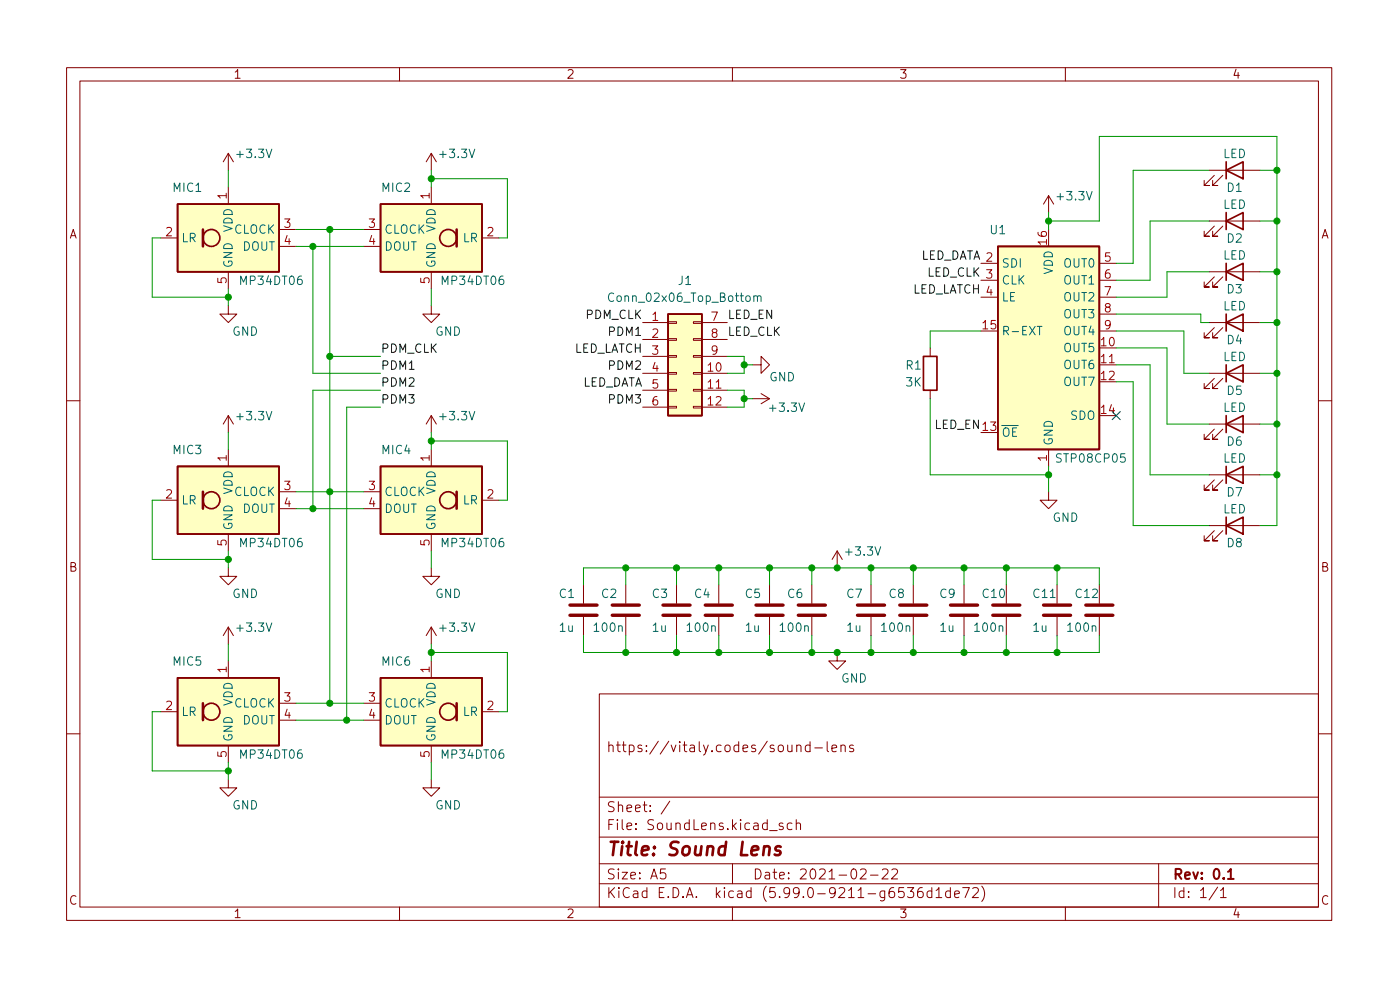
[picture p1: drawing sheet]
<svg xmlns="http://www.w3.org/2000/svg" width="210mm" height="148mm" viewBox="0 0 210 148" stroke-linecap="round" stroke-linejoin="round" font-family="sans-serif">
<g fill="none" stroke="#840000" stroke-width=".15">
<path d="M10 10.2h190v128h-190zM12 12.2h186v124h-186zM60 10.2v2M110 10.2v2M160 10.2v2M24.1 35.7h2.6M34.3 23v2.6M34.3 28.1v2.5M34.3 23l-.8 1.3M34.3 23l.8 1.3M41.9 37h2.5M41.9 34.5h2.5"/>
<path d="M54.6 37h2.5M54.6 34.5h2.5M64.8 23v2.6M64.8 28.1v2.5M64.8 23l-.8 1.3M64.8 23l.7 1.3M72.4 35.7h2.5M147.3 39.5h2.6M157.5 29.4l-.8 1.2M157.5 29.4v2.5M157.5 29.4l.7 1.2M165.1 39.5h2.5"/>
<path d="M181.6 33.2h7.6M181.6 25.6h7.6M182.4 33.9l-1.6 1.6h.8h-.8v-.8M182.4 26.3l-1.6 1.5h.8h-.8v-.7M183.6 33.9l-1.5 1.6h.8h-.8v-.8M183.6 26.3l-1.5 1.5h.8h-.8v-.7M34.3 45.9v1.3h1.3l-1.3 1.2-1.3-1.2h1.3M34.3 40.8v2.5M64.8 45.9v1.3h1.2l-1.2 1.2-1.3-1.2h1.3M64.8 40.8v2.5M96.5 48.4h3.8M96.5 56h3.8"/>
<path d="M96.5 58.6h3.8M96.5 51h3.8M96.5 53.5h3.8M100.3 58.5h1.3v.2h-1.3zM100.3 55.9h1.3v.3h-1.3zM100.3 50.8h1.3v.3h-1.3zM100.3 48.3h1.3v.2h-1.3zM100.3 53.4h1.3v.2h-1.3zM104.1 58.5h1.3v.2h-1.3zM104.1 55.9h1.3v.3h-1.3zM104.1 50.8h1.3v.3h-1.3zM104.1 48.3h1.3v.2h-1.3z"/>
<path d="M104.1 53.4h1.3v.2h-1.3zM105.4 48.4h3.8M105.4 56h3.8M105.4 58.6h3.8M105.4 51h3.8M105.4 53.5h3.8M113 54.8h1.3v-1.3l1.3 1.3-1.3 1.2v-1.2M113 59.9h2.6M114.3 59.1l1.3 .8M115.6 59.9l-1.3 .7M139.7 52.2v1.3M139.7 58.6v1.3"/>
<path d="M147.3 42.1h2.6M147.3 44.6h2.6M165.1 54.8h2.5M165.1 42.1h2.5M165.1 44.6h2.5M165.1 47.2h2.5M165.1 49.7h2.5M181.6 48.4h7.6M181.6 40.8h7.6M181.6 56h7.6M182.4 49.2l-1.6 1.5h.8h-.8v-.8M182.4 41.6l-1.6 1.5h.8h-.8v-.8"/>
<path d="M182.4 56.8l-1.6 1.5h.8h-.8v-.7M183.6 49.2l-1.5 1.5h.8h-.8v-.8M183.6 41.6l-1.5 1.5h.8h-.8v-.8M183.6 56.8l-1.5 1.5h.8h-.8v-.7M10 60.2h2M24.1 75.1h2.6M34.3 62.4v2.5M34.3 67.5v2.5M34.3 62.4l-.8 1.3M34.3 62.4l.8 1.3M41.9 76.4h2.5M41.9 73.8h2.5"/>
<path d="M54.6 76.4h2.5M54.6 73.8h2.5M64.8 62.4v2.5M64.8 67.5v2.5M64.8 62.4l-.8 1.3M64.8 62.4l.7 1.3M72.4 75.1h2.5M96.5 61.1h3.8M100.3 61h1.3v.2h-1.3zM104.1 61h1.3v.2h-1.3zM105.4 61.1h3.8M157.5 73.8v1.3h1.2l-1.2 1.3-1.3-1.3h1.3"/>
<path d="M157.5 67.5v2.5M181.6 78.9h7.6M181.6 63.7h7.6M181.6 71.3h7.6M182.4 79.7l-1.6 1.5h.8h-.8v-.8M182.4 64.4l-1.6 1.5h.8h-.8v-.7M182.4 72l-1.6 1.6h.8h-.8v-.8M183.6 79.7l-1.5 1.5h.8h-.8v-.8M183.6 64.4l-1.5 1.5h.8h-.8v-.7M183.6 72l-1.5 1.6h.8h-.8v-.8M198 60.2h2M34.3 85.3v1.2h1.3l-1.3 1.3-1.3-1.3h1.3"/>
<path d="M34.3 80.2v2.5M34.3 94.1v2.6M34.3 99.2v2.6M34.3 94.1l-.8 1.3M34.3 94.1l.8 1.3M64.8 85.3v1.2h1.2l-1.2 1.3-1.3-1.3h1.3M64.8 80.2v2.5M64.8 94.1v2.6M64.8 99.2v2.6M64.8 94.1l-.8 1.3M64.8 94.1l.7 1.3M87.6 87.8v2.8"/>
<path d="M87.6 92.6v2.8M94 87.8v2.8M94 92.6v2.8M101.6 87.8v2.8M101.6 92.6v2.8M107.9 87.8v2.8M107.9 92.6v2.8M115.6 87.8v2.8M115.6 92.6v2.8M121.9 87.8v2.8M121.9 92.6v2.8M125.7 98v1.2h1.3l-1.3 1.3-1.2-1.3h1.2"/>
<path d="M125.7 82.7l-.7 1.3M125.7 82.7v2.6M125.7 82.7l.8 1.3M130.8 87.8v2.8M130.8 92.6v2.8M137.2 87.8v2.8M137.2 92.6v2.8M144.8 87.8v2.8M144.8 92.6v2.8M151.1 87.8v2.8M151.1 92.6v2.8M158.7 87.8v2.8"/>
<path d="M158.7 92.6v2.8M165.1 87.8v2.8M165.1 92.6v2.8M10 110.2h2M24.1 106.8h2.6M34.3 117v1.3h1.3l-1.3 1.2-1.3-1.2h1.3M34.3 111.9v2.6M41.9 108.1h2.5M41.9 105.6h2.5M54.6 108.1h2.5M54.6 105.6h2.5M64.8 117v1.3h1.2l-1.2 1.2-1.3-1.2h1.3"/>
<path d="M64.8 111.9v2.6M72.4 106.8h2.5M90 104.2h108v32h-108zM90 119.7h108M119.7 112a.37 .37 0 0 1 .6 .1v.7M119.7 111.8v1M121.7 111.9l-.5-.1-.3 .3v.5l.2 .2h.6M121.7 111.3v1.5M122.4 112.3h1.1M124.2 111.3v1.3l.2 .2M124.9 112.3l.8-.1-.1-.3-.4-.1-.3 .3 .1 .7h.6M126.3 112a.37 .37 0 0 1 .6 .1v.7"/>
<path d="M126.3 111.8v1M128.2 111.9l-.4-.1-.2 .3 .1 .2 .5 .1v.4h-.6M198 110.2h2M60 136.2v2M90 132.7h108M90 129.7h108M90 125.7h108M99.9 130.4h-.7v.8l.2-.2 .5 .1 .1 .2-.1 .5-.2 .1h-.3l-.2-.1M100.6 120.3l-1.3 1.9M110 136.2v2M110 129.7v3M115.6 124.7h1.1"/>
<path d="M117.6 123.6l-.4-.1-.2 .3 .1 .2 .5 .1v.4h-.6M118.9 123.6l-.4-.1-.3 .3v.5l.2 .2h.5M119.6 123.7a.37 .37 0 0 1 .6 .1v.7M119.6 123v1.5M129.2 130.6l.2-.2 .5 .1a.41 .41 0 0 1 .1 .6l-.8 .8h.9M130.7 131.4h1.2M132.5 130.6l.2-.2 .5 .1a.41 .41 0 0 1 .1 .6l-.9 .8h1M133.9 130.6l.3-.2 .5 .1a.41 .41 0 0 1 0 .6l-.8 .8h.9M136.3 133.2h.9l-.5 .6a.41 .41 0 0 1 .5 .3v.4l-.1 .2h-.6l-.2-.1M138.5 133.2a.59 .59 0 0 0-.7 .7v.6l.1 .2h.5l.2-.1 .1-.5-.2-.2-.4-.1-.3 .3M139.9 133.8l-.4-.1-.3 .3v.5l.2 .2h.5M139.9 133.2v1.5"/>
<path d="M140.6 133.7l.4-.5v1.5M140.6 134.7h.8M142.7 133.8l-.4-.1-.3 .3v.5l.2 .2h.5M142.7 133.2v1.5M143.4 134.2l.7-.1-.1-.3-.4-.1-.2 .3v.7h.6M144.6 133.2h1l-.7 1.5M146.1 133.4l.2-.2 .5 .1a.41 .41 0 0 1 .1 .6l-.9 .8h.9M147.4 133a1.72 1.72 0 0 1 0 2.3M160 136.2v2M174 129.7v6.5M182.9 133.2l-1.3 1.9M183.3 133.7l.4-.5v1.5"/>
<path d="M183.3 134.7h.9"/>
</g>
<path d="M184.4 130.9l.4-.5v1.5M184.4 131.9h.9" fill="none" stroke="#840000" stroke-width=".3"/>
<path d="M114.8 127.2a.49 .49 0 0 1 .8 .1l-.1 1.1M117.2 127.1a.49 .49 0 0 0-.8 .3l.1 .2 .5 .1 .2 .3-.1 .3-.2 .1-.6-.1" fill="none" stroke="#840000" stroke-width=".4"/>
<g fill="none" stroke="#840000" stroke-width=".25">
<path d="M26.7 30.6h15.2v10.2h-15.2zM57.1 30.6h15.3v10.2h-15.3zM149.9 37h15.2v30.5h-15.2zM184.1 33.2l2.6-1.3v2.6zM184.1 25.6l2.6-1.3v2.5zM184.1 24.3v2.5M184.1 31.9v2.6M184.1 39.5v2.6M100.3 47.2h5.1v15.2h-5.1zM138.7 53.5h2v5.1h-2zM184.1 48.4l2.6-1.2v2.5zM184.1 40.8l2.6-1.3v2.6z"/>
<path d="M184.1 56l2.6-1.2v2.5zM184.1 47.2v2.5M184.1 54.8v2.5M26.7 70h15.2v10.2h-15.2zM57.1 70h15.3v10.2h-15.3zM184.1 78.9l2.6-1.3v2.6zM184.1 63.7l2.6-1.3v2.5zM184.1 71.3l2.6-1.3v2.6zM184.1 62.4v2.5M184.1 70v2.6M184.1 77.6v2.6M26.7 101.8h15.2v10.1h-15.2z"/>
<path d="M57.1 101.8h15.3v10.1h-15.3z"/>
<circle cx="31.7" cy="35.7" r="1.27"/>
<circle cx="67.3" cy="35.7" r="1.27"/>
<circle cx="31.7" cy="75.1" r="1.27"/>
<circle cx="67.3" cy="75.1" r="1.27"/>
<circle cx="31.7" cy="106.8" r="1.27"/>
<circle cx="67.3" cy="106.8" r="1.27"/>
</g>
<g fill="#ffffc2" stroke="#ffffc2" stroke-width=".15">
<path d="M149.9 37h15.2v30.5h-15.2z"/>
<path d="M57.1 101.8h15.3v10.1h-15.3z"/>
<path d="M26.7 30.6h15.2v10.2h-15.2z"/>
<path d="M26.7 70h15.2v10.2h-15.2z"/>
<path d="M26.7 101.8h15.2v10.1h-15.2z"/>
<path d="M57.1 70h15.3v10.2h-15.3z"/>
<path d="M57.1 30.6h15.3v10.2h-15.3z"/>
<path d="M100.3 47.2h5.1v15.2h-5.1z"/>
</g>
<path d="M92.2 44.1a.51 .51 0 0 0-.7 0 .51 .51 0 0 0-.1 .6 .48 .48 0 0 0 .2 .5 .48 .48 0 0 0 .6-.1M113.2 44.5l.2-.1 .3 .1 .1 .8M113.2 44.4v.9M113.8 44.6l.1-.2 .3 .1 .1 .8M155.8 49h.7" fill="none" stroke="#006464" stroke-width=".15"/>
<path d="M30.5 34.5v2.5M68.6 34.5v2.5M30.5 73.8v2.6M68.6 73.8v2.6M30.5 105.6v2.5M68.6 105.6v2.5" fill="none" stroke="#840000" stroke-width=".38"/>
<g fill="none" stroke="#840000" stroke-width=".51">
<path d="M85.6 92.4h4.1M85.6 90.8h4.1M91.9 92.4h4.1M91.9 90.8h4.1M99.6 92.4h4M99.6 90.8h4M105.9 92.4h4.1M105.9 90.8h4.1M113.5 92.4h4.1M113.5 90.8h4.1M119.9 92.4h4.1M119.9 90.8h4.1"/>
<path d="M128.8 92.4h4M128.8 90.8h4M135.1 92.4h4.1M135.1 90.8h4.1M142.7 92.4h4.1M142.7 90.8h4.1M149.1 92.4h4.1M149.1 90.8h4.1M156.7 92.4h4.1M156.7 90.8h4.1M163.1 92.4h4M163.1 90.8h4"/>
</g>
<g fill="none" stroke="#009600" stroke-width=".15">
<path d="M24.1 35.7h-1.2v8.9h11.4M34.3 25.6v2.5M44.4 37h10.2M44.4 34.5h10.2M47 37v19h10.1M49.5 34.5v71.1M64.8 25.6v2.5M64.8 26.8h11.4v8.9h-1.3M157.5 31.9v2.6M157.5 33.2h7.6v-12.7h26.7v58.4h-2.6M181.6 25.6h-11.4v13.9h-2.6M181.6 33.2h-8.9v8.9h-5.1"/>
<path d="M189.2 25.6h2.6M189.2 33.2h2.6M34.3 43.3v2.6M49.5 53.5h7.6M57.1 58.6h-10.1v17.8M64.8 43.3v2.6M109.2 53.5h2.6v2.5h-2.6M109.2 58.6h2.6v2.5h-2.6M111.8 54.8h1.2M111.8 59.9h1.2M139.7 59.9v11.4h17.8M147.3 49.7h-7.6v2.5"/>
<path d="M167.6 49.7h10.2v6.3h3.8M167.6 54.8h5.1v16.5h8.9M167.6 57.3h2.6v21.6h11.4M167.6 52.2h7.7v11.5h6.3M167.6 47.2h12.7v1.2h1.3M181.6 40.8h-6.3v3.8h-7.7M189.2 56h2.6M189.2 48.4h2.6M189.2 40.8h2.6M24.1 75.1h-1.2v8.9h11.4M34.3 64.9v2.6M44.4 73.8h10.2"/>
<path d="M44.4 76.4h10.2M57.1 61.1h-5v47M64.8 64.9v2.6M64.8 66.2h11.4v8.9h-1.3M157.5 70v3.8M189.2 71.3h2.6M189.2 63.7h2.6M34.3 82.7v2.6M34.3 96.7v2.5M64.8 82.7v2.6M64.8 96.7v2.5M64.8 98h11.4v8.8h-1.3"/>
<path d="M87.6 87.8v-2.5h77.5v2.5M87.6 95.4v2.6h77.5v-2.6M94 85.3v2.5M94 95.4v2.6M101.6 85.3v2.5M101.6 95.4v2.6M107.9 85.3v2.5M107.9 95.4v2.6M115.6 85.3v2.5M115.6 95.4v2.6M121.9 85.3v2.5M121.9 95.4v2.6"/>
<path d="M130.8 85.3v2.5M130.8 95.4v2.6M137.2 85.3v2.5M137.2 95.4v2.6M144.8 85.3v2.5M144.8 95.4v2.6M151.1 85.3v2.5M151.1 95.4v2.6M158.7 85.3v2.5M158.7 95.4v2.6M24.1 106.8h-1.2v8.9h11.4M34.3 114.5v2.5"/>
<path d="M44.4 105.6h10.2M44.4 108.1h10.2M64.8 114.5v2.5"/>
</g>
<path d="M167 61.8l1.2 1.2M168.2 61.8l-1.2 1.2" fill="none" stroke="#000084" stroke-width=".15"/>
<g fill="#009600" stroke="#009600" stroke-width=".15">
<circle cx="64.8" cy="98" r=".46"/>
<circle cx="34.3" cy="115.7" r=".46"/>
<circle cx="52.1" cy="108.1" r=".46"/>
<circle cx="49.5" cy="105.6" r=".46"/>
<circle cx="47" cy="76.4" r=".46"/>
<circle cx="34.3" cy="84" r=".46"/>
<circle cx="49.5" cy="73.8" r=".46"/>
<circle cx="64.8" cy="66.2" r=".46"/>
<circle cx="47" cy="37" r=".46"/>
<circle cx="49.5" cy="34.5" r=".46"/>
<circle cx="34.3" cy="44.6" r=".46"/>
<circle cx="49.5" cy="53.5" r=".46"/>
<circle cx="64.8" cy="26.8" r=".46"/>
<circle cx="101.6" cy="85.3" r=".46"/>
<circle cx="107.9" cy="85.3" r=".46"/>
<circle cx="115.6" cy="85.3" r=".46"/>
<circle cx="94" cy="85.3" r=".46"/>
<circle cx="94" cy="98" r=".46"/>
<circle cx="101.6" cy="98" r=".46"/>
<circle cx="107.9" cy="98" r=".46"/>
<circle cx="115.6" cy="98" r=".46"/>
<circle cx="157.5" cy="71.3" r=".46"/>
<circle cx="191.8" cy="71.3" r=".46"/>
<circle cx="191.8" cy="56" r=".46"/>
<circle cx="191.8" cy="63.7" r=".46"/>
<circle cx="121.9" cy="98" r=".46"/>
<circle cx="125.7" cy="98" r=".46"/>
<circle cx="121.9" cy="85.3" r=".46"/>
<circle cx="125.7" cy="85.3" r=".46"/>
<circle cx="130.8" cy="98" r=".46"/>
<circle cx="137.2" cy="98" r=".46"/>
<circle cx="137.2" cy="85.3" r=".46"/>
<circle cx="144.8" cy="98" r=".46"/>
<circle cx="151.1" cy="98" r=".46"/>
<circle cx="158.7" cy="98" r=".46"/>
<circle cx="111.8" cy="54.8" r=".46"/>
<circle cx="144.8" cy="85.3" r=".46"/>
<circle cx="151.1" cy="85.3" r=".46"/>
<circle cx="158.7" cy="85.3" r=".46"/>
<circle cx="111.8" cy="59.9" r=".46"/>
<circle cx="130.8" cy="85.3" r=".46"/>
<circle cx="191.8" cy="25.6" r=".46"/>
<circle cx="191.8" cy="33.2" r=".46"/>
<circle cx="191.8" cy="40.8" r=".46"/>
<circle cx="191.8" cy="48.4" r=".46"/>
<circle cx="157.5" cy="33.2" r=".46"/>
</g>
<text font-size="2.8" fill="#840000" x="91" y="128.5">Title: Sound Lens</text>
<g font-size="2.1" fill="#840000">
<text x="91" y="112.9">https://vitaly.codes/sound-lens</text>
<text x="91" y="124.6">File: SoundLens.kicad_sch</text>
<text x="91" y="121.9">Sheet: /</text>
<text x="91" y="134.8">KiCad E.D.A. kicad (5.99.0-9211-g6536d1de72)</text>
<text x="91" y="132">Size: A5</text>
<text x="113" y="132">Date: 2021-02-22</text>
<text x="176" y="132">Rev: 0.1</text>
<text x="176" y="134.8">Id: 1/1</text>
</g>
<g font-size="1.8" fill="#840000">
<text x="35" y="11.8">1</text>
<text x="85" y="11.8">2</text>
<text x="135" y="11.8">3</text>
<text x="185" y="11.8">4</text>
<text x="10.3" y="35.8">A</text>
<text x="198.4" y="35.8">A</text>
<text x="10.3" y="85.8">B</text>
<text x="198.4" y="85.8">B</text>
<text x="10.3" y="135.8">C</text>
<text x="35" y="137.8">1</text>
<text x="85" y="137.8">2</text>
<text x="135" y="137.8">3</text>
<text x="185" y="137.8">4</text>
<text x="198.4" y="135.8">C</text>
</g>
<g font-size="1.8" fill="#006464">
<text x="35.8" y="23.7">+3.3V</text>
<text x="66.2" y="23.7">+3.3V</text>
<text x="183.7" y="23.7">LED</text>
<text x="26" y="28.8">MIC1</text>
<text x="57.4" y="28.8">MIC2</text>
<text x="184.3" y="28.8">D1</text>
<text x="34.9" y="34.9" transform="rotate(-90 34.9 34.9)">VDD</text>
<text x="35.1" y="35.1">CLOCK</text>
<text x="57.7" y="35.1">CLOCK</text>
<text x="65.4" y="34.9" transform="rotate(-90 65.4 34.9)">VDD</text>
<text x="148.7" y="35.2">U1</text>
<text x="159" y="30.1">+3.3V</text>
<text x="183.7" y="31.3">LED</text>
<text x="27.2" y="36.4">LR</text>
<text x="34.9" y="40.3" transform="rotate(-90 34.9 40.3)">GND</text>
<text x="36.4" y="37.6">DOUT</text>
<text x="57.7" y="37.6">DOUT</text>
<text x="65.4" y="40.3" transform="rotate(-90 65.4 40.3)">GND</text>
<text x="69.5" y="36.4">LR</text>
<text x="150.4" y="40.2">SDI</text>
<text x="158.1" y="41.2" transform="rotate(-90 158.1 41.2)">VDD</text>
<text x="159.9" y="40.2">OUT0</text>
<text x="183.7" y="39">LED</text>
<text x="184.3" y="36.4">D2</text>
<text x="36.3" y="42.8">MP34DT06</text>
<text x="66.5" y="42.8">MP34DT06</text>
<text x="92" y="45.3">Conn_02x06_Top_Bottom</text>
<text x="101.9" y="42.8">J1</text>
<text x="150.4" y="42.7">CLK</text>
<text x="150.4" y="45.2">LE</text>
<text x="159.9" y="42.7">OUT1</text>
<text x="159.9" y="45.2">OUT2</text>
<text x="159.9" y="47.8">OUT3</text>
<text x="183.7" y="46.6">LED</text>
<text x="184.3" y="44">D3</text>
<text x="34.9" y="50.4">GND</text>
<text x="65.3" y="50.4">GND</text>
<text x="150.4" y="50.3">R-EXT</text>
<text x="159.9" y="52.9">OUT5</text>
<text x="159.9" y="50.3">OUT4</text>
<text x="184.3" y="51.7">D4</text>
<text x="115.5" y="57.2">GND</text>
<text x="136.1" y="55.5">R1</text>
<text x="136.1" y="58">3K</text>
<text x="159.9" y="55.4">OUT6</text>
<text x="159.9" y="57.9">OUT7</text>
<text x="183.7" y="54.2">LED</text>
<text x="184.3" y="59.3">D5</text>
<text x="35.8" y="63.1">+3.3V</text>
<text x="66.2" y="63.1">+3.3V</text>
<text x="115.8" y="61.8">+3.3V</text>
<text x="150.4" y="65.6">~OE</text>
<text x="160.8" y="63">SDO</text>
<text x="183.7" y="61.8">LED</text>
<text x="26" y="68.2">MIC3</text>
<text x="57.4" y="68.2">MIC4</text>
<text x="158.1" y="67" transform="rotate(-90 158.1 67)">GND</text>
<text x="158.9" y="69.4">STP08CP05</text>
<text x="183.7" y="69.4">LED</text>
<text x="184.3" y="66.9">D6</text>
<text x="27.2" y="75.7">LR</text>
<text x="34.9" y="74.3" transform="rotate(-90 34.9 74.3)">VDD</text>
<text x="35.1" y="74.5">CLOCK</text>
<text x="36.4" y="77">DOUT</text>
<text x="57.7" y="77">DOUT</text>
<text x="57.7" y="74.5">CLOCK</text>
<text x="65.4" y="74.3" transform="rotate(-90 65.4 74.3)">VDD</text>
<text x="69.5" y="75.7">LR</text>
<text x="183.7" y="77.1">LED</text>
<text x="184.3" y="74.5">D7</text>
<text x="34.9" y="79.7" transform="rotate(-90 34.9 79.7)">GND</text>
<text x="36.3" y="82.1">MP34DT06</text>
<text x="65.4" y="79.7" transform="rotate(-90 65.4 79.7)">GND</text>
<text x="66.5" y="82.1">MP34DT06</text>
<text x="127.2" y="83.4">+3.3V</text>
<text x="158.1" y="78.3">GND</text>
<text x="184.3" y="82.1">D8</text>
<text x="34.9" y="89.8">GND</text>
<text x="65.3" y="89.8">GND</text>
<text x="84" y="89.8">C1</text>
<text x="90.4" y="89.8">C2</text>
<text x="98" y="89.8">C3</text>
<text x="104.3" y="89.8">C4</text>
<text x="111.9" y="89.8">C5</text>
<text x="118.3" y="89.8">C6</text>
<text x="127.2" y="89.8">C7</text>
<text x="133.5" y="89.8">C8</text>
<text x="141.2" y="89.8">C9</text>
<text x="147.6" y="89.8">C10</text>
<text x="155.2" y="89.8">C11</text>
<text x="161.6" y="89.8">C12</text>
<text x="35.8" y="94.8">+3.3V</text>
<text x="66.2" y="94.8">+3.3V</text>
<text x="84" y="94.8">1u</text>
<text x="89.4" y="94.8">100n</text>
<text x="98" y="94.8">1u</text>
<text x="103.3" y="94.8">100n</text>
<text x="112" y="94.8">1u</text>
<text x="117.3" y="94.8">100n</text>
<text x="127.2" y="94.8">1u</text>
<text x="132.5" y="94.8">100n</text>
<text x="141.2" y="94.8">1u</text>
<text x="146.5" y="94.8">100n</text>
<text x="155.2" y="94.8">1u</text>
<text x="160.5" y="94.8">100n</text>
<text x="26" y="99.9">MIC5</text>
<text x="57.4" y="99.9">MIC6</text>
<text x="27.2" y="107.5">LR</text>
<text x="34.9" y="106" transform="rotate(-90 34.9 106)">VDD</text>
<text x="35.1" y="106.2">CLOCK</text>
<text x="57.7" y="106.2">CLOCK</text>
<text x="65.4" y="106" transform="rotate(-90 65.4 106)">VDD</text>
<text x="69.5" y="107.5">LR</text>
<text x="126.3" y="102.5">GND</text>
<text x="34.9" y="111.4" transform="rotate(-90 34.9 111.4)">GND</text>
<text x="36.3" y="113.9">MP34DT06</text>
<text x="36.4" y="108.7">DOUT</text>
<text x="57.7" y="108.7">DOUT</text>
<text x="65.4" y="111.4" transform="rotate(-90 65.4 111.4)">GND</text>
<text x="66.5" y="113.9">MP34DT06</text>
<text x="34.9" y="121.5">GND</text>
<text x="65.3" y="121.5">GND</text>
</g>
<g font-size="1.8" fill="#a90000">
<text x="34" y="29.9" transform="rotate(-90 34 29.9)">1</text>
<text x="64.5" y="29.9" transform="rotate(-90 64.5 29.9)">1</text>
<text x="24.9" y="35.5">2</text>
<text x="42.7" y="34.2">3</text>
<text x="55.4" y="34.2">3</text>
<text x="73.2" y="35.5">2</text>
<text x="42.7" y="36.7">4</text>
<text x="55.4" y="36.7">4</text>
<text x="157.2" y="36.7" transform="rotate(-90 157.2 36.7)">16</text>
<text x="165.9" y="39.3">5</text>
<text x="165.9" y="41.8">6</text>
<text x="34" y="42.6" transform="rotate(-90 34 42.6)">5</text>
<text x="64.5" y="42.6" transform="rotate(-90 64.5 42.6)">5</text>
<text x="165.9" y="44.4">7</text>
<text x="165.9" y="46.9">8</text>
<text x="97.9" y="48.2">1</text>
<text x="97.9" y="50.7">2</text>
<text x="97.9" y="53.2">3</text>
<text x="106.8" y="48.2">7</text>
<text x="106.8" y="50.7">8</text>
<text x="106.8" y="53.2">9</text>
<text x="147.6" y="49.4">15</text>
<text x="165.4" y="52">10</text>
<text x="165.9" y="49.4">9</text>
<text x="97.9" y="55.8">4</text>
<text x="97.9" y="58.3">5</text>
<text x="106.3" y="55.8">10</text>
<text x="106.3" y="58.3">11</text>
<text x="165.4" y="54.5">11</text>
<text x="165.4" y="57.1">12</text>
<text x="97.9" y="60.9">6</text>
<text x="106.3" y="60.9">12</text>
<text x="165.4" y="62.1">14</text>
<text x="34" y="69.2" transform="rotate(-90 34 69.2)">1</text>
<text x="64.5" y="69.2" transform="rotate(-90 64.5 69.2)">1</text>
<text x="157.2" y="69.2" transform="rotate(-90 157.2 69.2)">1</text>
<text x="24.9" y="74.8">2</text>
<text x="42.7" y="76.1">4</text>
<text x="42.7" y="73.6">3</text>
<text x="55.4" y="76.1">4</text>
<text x="55.4" y="73.6">3</text>
<text x="73.2" y="74.8">2</text>
<text x="34" y="81.9" transform="rotate(-90 34 81.9)">5</text>
<text x="64.5" y="81.9" transform="rotate(-90 64.5 81.9)">5</text>
<text x="34" y="101" transform="rotate(-90 34 101)">1</text>
<text x="64.5" y="101" transform="rotate(-90 64.5 101)">1</text>
<text x="24.9" y="106.6">2</text>
<text x="42.7" y="107.9">4</text>
<text x="42.7" y="105.3">3</text>
<text x="55.4" y="107.9">4</text>
<text x="55.4" y="105.3">3</text>
<text x="73.2" y="106.6">2</text>
<text x="34" y="113.7" transform="rotate(-90 34 113.7)">5</text>
<text x="64.5" y="113.7" transform="rotate(-90 64.5 113.7)">5</text>
</g>
<g font-size="1.8" fill="#0f0f0f">
<text x="137.9" y="39">LED_DATA 2</text>
<text x="139.2" y="41.5">LED_CLK 3</text>
<text x="88" y="47.9">PDM_CLK</text>
<text x="109.2" y="47.9">LED_EN</text>
<text x="136.8" y="44.1">LED_LATCH 4</text>
<text x="57.1" y="53">PDM_CLK</text>
<text x="86" y="53">LED_LATCH</text>
<text x="91.6" y="50.4">PDM1</text>
<text x="109.2" y="50.4">LED_CLK</text>
<text x="57.1" y="58">PDM2</text>
<text x="57.1" y="55.5">PDM1</text>
<text x="87.1" y="58">LED_DATA</text>
<text x="91.6" y="55.5">PDM2</text>
<text x="57.1" y="60.6">PDM3</text>
<text x="91.6" y="60.6">PDM3</text>
<text x="140.3" y="64.4">LED_EN 13</text>
</g>
</svg>
